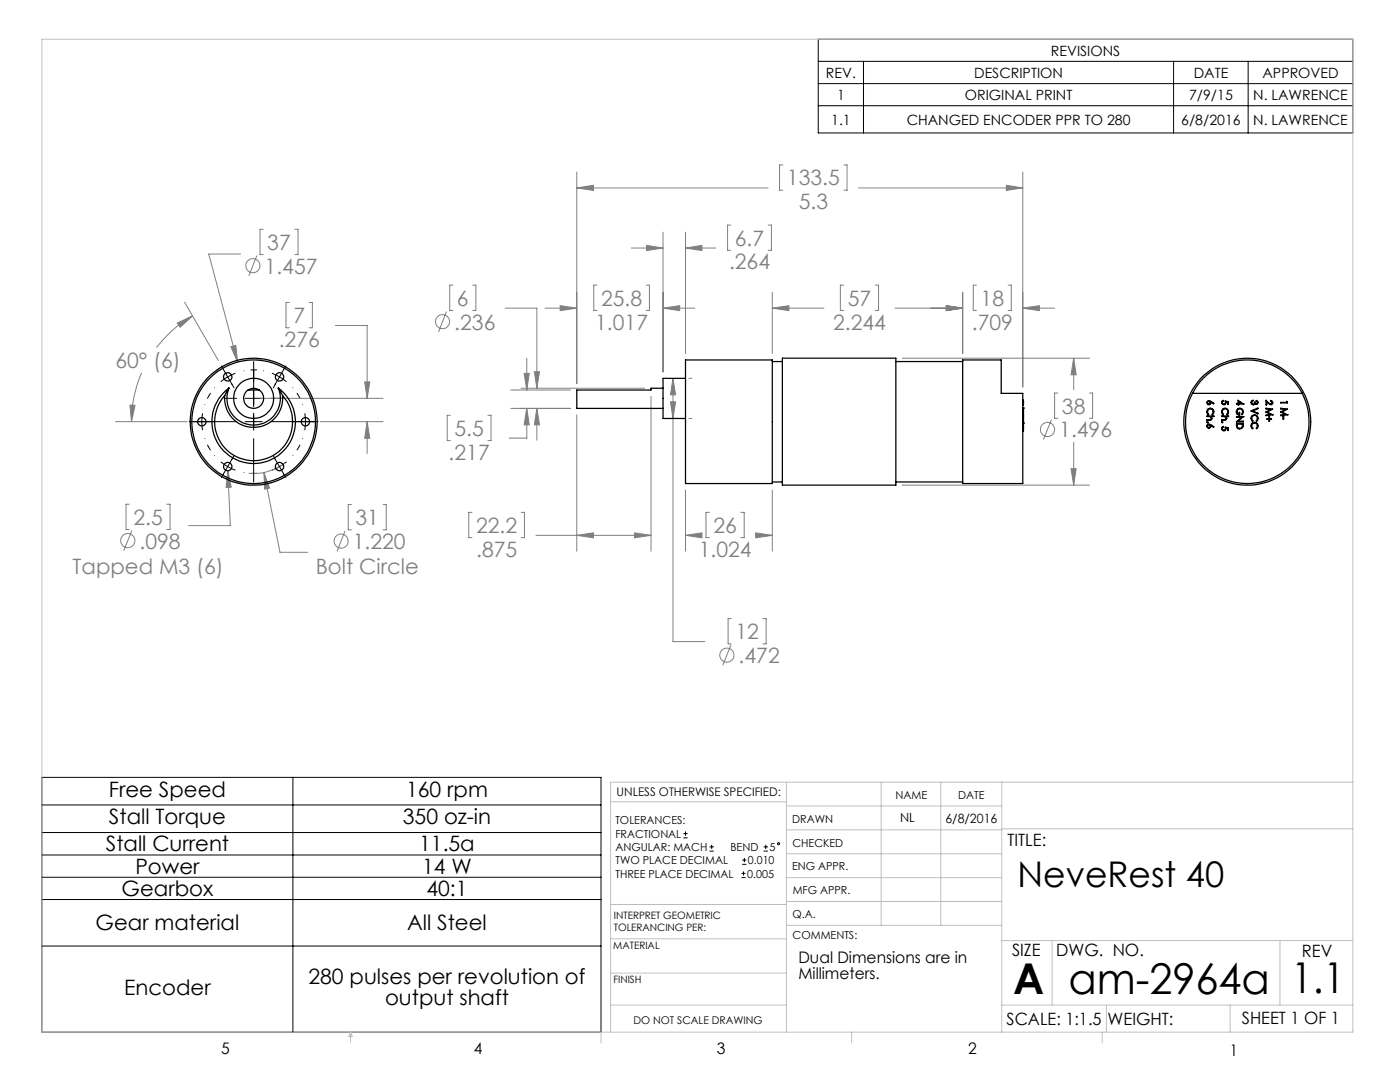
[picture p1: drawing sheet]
<svg xmlns="http://www.w3.org/2000/svg" width="279mm" height="216mm" viewBox="0 0 279 216" stroke-linecap="round" stroke-linejoin="round" font-family="sans-serif">
<g fill="none" stroke="#808080" stroke-width=".2">
<path d="M115.1 37.5l3.3-.5v1zM115.1 34.3v42.3M115.1 37.5h38.2M156.2 32.9h-.6v5.1h.6M168.4 32.9h.7v5.1h-.7M171.3 37.5h32.8M200.8 37l3.3 .5-3.3 .5zM204.1 34.3v42.9M48 50.7h-6.3l5.7 21.5M51.3 51l-1.6 4M52.5 45.8h-.6v5h.6M58.8 45.8h.7v5h-.7"/>
<path d="M90.4 56.9h-.7v5h.7M94.3 56.9h.7v5h-.7M119.1 56.9h-.6v5h.6M126 49.5h6.3M129 56.9h.6v5h-.6M129 49l3.3 .5-3.3 .5zM132.3 46.3v27.9M136.8 49.5l3.3-.5v1zM136.8 46.3v24.3M136.8 49.5h6.1M145.8 44.9h-.6v5.1h.6M153.3 44.9h.7v5.1h-.7"/>
<path d="M154.1 58.3v12.3M168.4 56.9h-.7v5h.7M174.7 56.9h.6v5h-.6M192.1 58.3v12.3M194.9 56.9h-.7v5h.7M201.2 56.9h.6v5h-.6M28.3 74.4a23.9 23.9 0 0 0-2.1 9.7M35.4 64.5l3-1.5-2.5 2.3zM36.8 60.3l6.8 11.6M38.4 63a23.6 23.6 0 0 0-7.2 6.4M46.1 69.2l1-.3 .3 3.3zM51.9 79.5h24.5"/>
<path d="M57.7 60.4h-.6v5h.6M61.7 60.4h.6v5h-.6M66.9 64.9h6.4v14.6M72.8 76.2h1l-.5 3.3zM89.1 62.2l-1.6 4M100.8 61.5h6.3v16M102 77.8h11.8M104 77.5h24.7M104.6 74.5h1l-.5 3.3zM105.1 71.5v6.3M106.6 74.2h1.1l-.6 3.3zM108.8 61.5h6.3"/>
<path d="M111.8 61l3.3 .5-3.3 .5zM129.9 79.1v30.9M132.3 61.5l3.3-.5v1zM132.3 61.5h6.4M134.3 75.5l.5 3.3h-1zM134.3 75.5v52.5h6.4M137.5 75.5h.6M154.1 61.5l3.3-.5v1zM154.1 61.5h10.3M178.6 61.5h13.5M180.1 71.5h37.4M188.8 61l3.3 .5-3.3 .5z"/>
<path d="M204.1 61.5l3.3-.5v1zM204.1 61.5h6.4M211.1 78.4h-.6v5.1h.6M214.3 71.5l.5 3.3h-1.1zM214.3 71.5v6.3M217.4 78.4h.7v5.1h-.7M23.1 84.1h14.3M25.9 80.8l1.1 .1-.8 3.2zM45.5 93.9l.6 3.3-1 .1zM45.5 93.9l.5 11h-8.4M52.7 94.3l1.1 3.1-1 .2zM52.7 94.3l3.2 15.9h5.5"/>
<path d="M56.8 92.4a10.5 10.5 0 0 1-7.2 2M63.9 84.1h12.5M73.3 84.1l.5 3.4h-1zM73.3 84.1v6.4M89.9 82.9h-.6v5h.6M97.4 82.9h.6v5h-.6M102 81.5h11.8M105.1 81.5l.5 3.3h-1zM105.1 81.5v5.9h-3.5M107.1 81.5l.6 3.3h-1.1zM107.1 81.5v6.3M115.1 82.8v27.2"/>
<path d="M133.8 80.2h1l-.5 3.3zM136.8 97.8v12.2M137.5 83.5h.6M154.1 97.8v12.2M180.1 96.8h37.4M209.9 83.7l-1.7 4M213.7 93.5h1.1l-.5 3.3zM214.3 88.2v8.6M25.8 100.6h-.6v5.1h.6M26.3 105.9l-1.6 4M33.3 100.6h.6v5.1h-.6M68.9 105.9l-1.6 4.1"/>
<path d="M70.1 100.7h-.6v5h.6M76.4 100.7h.7v5h-.7M94.2 102.2h-.6v5.1h.6M104 102.2h.7v5.1h-.7M107 106.8h22.9M115.1 106.8l3.3-.5v1zM126.6 106.3l3.3 .5-3.3 .5zM136.8 106.8l3.3-.5v1zM136.8 106.8h.8M141.6 102.2h-.7v5.1h.7M147.8 102.2h.7v5.1h-.7M150.8 106.3l3.3 .5-3.3 .5z"/>
<path d="M151.8 106.8h2.3M145.9 128.7l-1.6 4.1M145.9 123.4h-.6v5.1h.6M152.3 123.4h.6v5.1h-.6"/>
<circle cx="50.5" cy="53" r="1.42"/>
<circle cx="88.3" cy="64.2" r="1.4"/>
<circle cx="209.1" cy="85.7" r="1.41"/>
<circle cx="25.5" cy="107.9" r="1.42"/>
<circle cx="68.1" cy="108" r="1.41"/>
<circle cx="145.1" cy="130.7" r="1.41"/>
</g>
<g fill="none" stroke="#000" stroke-width=".2">
<path d="M163.3 7.8h106.7v18.7h-106.7zM163.3 12.2h106.7M163.3 16.7h106.7M172.3 12.2v14.3M234.2 12.2v14.3M249.1 12.2v14.3M163.3 21.1h106.7M44.2 73l1.2 2.2M44.9 79.5h2.3M45.4 75.2l1.3 2.2M45.4 75.2l-1.3 1M47 74.5l-1.6 .7"/>
<path d="M48.9 79.5h3.4M50.6 72.1v9.1M54 79.5h2.3M54.3 74.5l1.5 .7M55.8 75.2l-1.3 2.2M55.8 75.2l1.4 1M57 73l-1.2 2.2M37.7 84.1h9.5M40.4 82.5l-.1 1.2 .1 2.1M44.1 92.1l1.3 1M45.4 93.1l-1.2 2.2M45.4 93.1l1.6 .7"/>
<path d="M46.7 90.9l-1.3 2.2M48.9 84.1h3.4M50.6 82.4v3.4M50.6 87.5v8.7M54 84.1h9.5M54.5 90.9l1.3 2.2M55.8 93.1l1.2 2.2M55.8 93.1l-1.5 .7M57.2 92.1l-1.4 1M60.8 82.5l.2 1.2-.2 2.1M8.4 155.1h111.5v50.9h-111.5zM58.5 155.1v50.9"/>
<path d="M8.4 160.6h111.5M8.4 166.1h111.5M8.4 170.6h111.5M8.4 175h111.5M8.4 179.5h111.5M136.4 167.2h.8M136.4 166.3h.8M136.8 165.9v.9M141.6 169.8h.9M141.6 169h.9M142 168.6v.8M148 175.1h.8"/>
<path d="M148 174.3h.8M148.1 172.5h.8M148.1 171.6h.8M148.4 173.9v.8M148.6 171.2v.8M152.4 169.8h.8M152.4 169h.8M152.8 168.6v.8M8.4 188.8h111.5"/>
<circle cx="155.4" cy="168.4" r=".2"/>
</g>
<path d="M42.9 77.3a10.3 10.3 0 0 0-2 3.5M52.6 74a10.3 10.3 0 0 0-4 0M40.9 87.5a10.3 10.3 0 0 0 2 3.4M48.6 94.3a10.3 10.3 0 0 0 4 0M58.4 90.9a10.3 10.3 0 0 0 2-3.4M60.4 80.8a10.3 10.3 0 0 0-2-3.5" fill="none" stroke="#000" stroke-width=".2" stroke-dasharray="15.2 1.3 1.3 1.3" stroke-dashoffset="15.1" stroke-linecap="butt"/>
<g fill="none" stroke="#c0c0c0" stroke-width=".2">
<path d="M8.4 7.8h261.6v198.2h-261.6zM121.8 160h35.2M157 156.1v49.9M175.9 156.1v28.5M187.7 156.1v28.5M199.9 156.1v49.9M270 156.1h-148.2v49.9M157 170.4h42.9M157 165.6h42.9M157 160.8h42.9M157 175.1h42.9M157 179.9h42.9"/>
<path d="M199.9 165.4h70.1M121.8 194.2h35.2M121.8 187.3h35.2M121.8 180.5h35.2M157 184.6h42.9M199.9 187.7h70.1M210 187.7v12.9M255.4 187.7v12.9M70 206v2.1M70 206l.3 .8h-.7zM119.9 206v2.1M121.8 200.6h35.2"/>
<path d="M170 206v2.1M199.9 200.6h70.1M220 206v2.1M220.8 200.6v5.4M245.5 200.6v5.4"/>
</g>
<path d="M132.3 61.5l3.3-.5v1zM111.8 61l3.3 .5-3.3 .5zM126.6 106.3l3.3 .5-3.3 .5zM115.1 106.8l3.3-.5v1zM106.6 74.2h1.1l-.6 3.3zM107.1 81.5l.6 3.3h-1.1zM104.6 74.5h1l-.5 3.3zM105.1 81.5l.5 3.3h-1zM129 49l3.3 .5-3.3 .5zM136.8 49.5l3.3-.5v1zM136.8 106.8l3.3-.5v1zM150.8 106.3l3.3 .5-3.3 .5zM154.1 61.5l3.3-.5v1zM188.8 61l3.3 .5-3.3 .5zM188.8 61l3.3 .5-3.3 .5zM204.1 61.5l3.3-.5v1zM115.1 37.5l3.3-.5v1zM200.8 37l3.3 .5-3.3 .5zM214.3 71.5l.5 3.3h-1.1zM213.7 93.5h1.1l-.5 3.3zM134.3 75.5l.5 3.3h-1zM133.8 80.2h1l-.5 3.3zM45.5 93.9l-.4 3.4 1-.1zM35.4 64.5l3-1.5-2.5 2.3zM25.9 80.8l1.1 .1-.8 3.2zM73.3 84.1l.5 3.4h-1zM72.8 76.2h1l-.5 3.3zM46.1 69.2l1.3 3-.3-3.3zM52.7 94.3l.1 3.3 1-.2z" fill="#808080"/>
<g fill="none" stroke="#000" stroke-width=".25">
<path d="M44.8 79a7.8 7.8 0 0 0 .4 10.8 7.8 7.8 0 0 0 10.8 0 7.8 7.8 0 0 0 .4-10.8M44.8 79a5.8 5.8 0 0 0 5.8 6.3 5.8 5.8 0 0 0 5.8-6.3M45.7 77.4a8.3 8.3 0 0 0-1.3 12.3 8.3 8.3 0 0 0 12.4 0 8.3 8.3 0 0 0-1.3-12.3M45.7 77.4a5.3 5.3 0 0 0 4.9 7.4 5.3 5.3 0 0 0 4.9-7.4M45.7 77.4l-.9 1.6M49.5 77.8a2 2 0 0 0-.4 3 2 2 0 0 0 3 0 2 2 0 0 0-.4-3M49.5 77.8a1.87 1.87 0 0 1 2.2 0M49.5 77.8h2.2M55.5 77.4l.9 1.6M132.3 77.5h-2.4v.3h-14.8v3.7h17.2M136.8 71.8h17.3v24.7h-17.3zM136.8 75.5h-4.5v8h4.5"/>
<path d="M154.1 72.1h2M156.1 71.5h22.7v25.3h-22.7zM178.8 72.1h13.3M192.1 71.8h7.7v6.7h4.3v18h-12zM204.1 79.9h.2v.4M204.1 79.9h.2M238 78.5a12.3 12.3 0 0 0 10.9 18 12.3 12.3 0 0 0 11-18M238 78.5a12.3 12.3 0 0 1 21.9 0M238 78.5h21.9M247.1 79.9l1 .7h-.9v.2h-.1v-.2h-.3v-.1h.3zM249.8 80l.3-.1a.43 .43 0 0 0-.3 .4 .43 .43 0 0 0 .3 .3l.2-.1 .1-.2 .4 .3 .1-.4-.2-.3a.37 .37 0 0 1 .4 .5 .37 .37 0 0 1-.6 .1 .44 .44 0 0 1-.7 .2 .44 .44 0 0 1 0-.7zM252.7 79.9l.7 .7a.29 .29 0 0 0 .5-.2 .29 .29 0 0 0-.3-.4v-.1a.45 .45 0 0 1 .4 .4 .45 .45 0 0 1-.3 .5 .45 .45 0 0 1-.5-.3l-.4-.3v.6h-.1z"/>
<path d="M154.1 96.2h2M178.8 96.2h13.3M204.1 81.5h.2v.1M204.1 80.3h.2M204.1 84.6h.2M204.1 85h.2M204.1 85.4h.2M204.1 81.6h.2M204.1 82.2h.2M204.1 82.8h.2M204.1 84.1h.2M204.1 84.2h.2"/>
<path d="M204.1 83h.2M204.1 83.7h.2v.4M204.1 83.1h.2M204.1 83.7h.2M204.1 83.9h.2M204.1 83.5h.2M204.1 84.5h.2M204.1 80.8h.2M204.1 84.4h.2M204.1 82.9h.2M204.1 81.4h.2M204.3 80.3v.5h-.2"/>
<path d="M204.3 84.6v.4M204.3 85v.4M204.3 81.6v.6M204.3 82.2v.6M204.3 84.1v.1M204.3 84.2l-.2 .1M204.3 83.2v.3M204.3 83.5v.2M204.3 85.5v.5h-.2M204.3 81.4h.1M204.3 84.4h.1M204.3 82.8v.1"/>
<path d="M204.3 82.8l-.2 .1M204.3 82.9v.2M204.3 84.4v.2M240.9 83h1.4v.1h-.6l.2 .4-.2 .3-.8 .1v-.2h.4a.35 .35 0 0 0 .5-.3 .35 .35 0 0 0-.6-.3h-.3zM241 84.7h.5l.8 .5-.1 .1-.5-.4a.42 .42 0 0 1-.6 .5 .42 .42 0 0 1-.1-.7zM241 80h.5l.8 .5-.1 .1-.5-.4a.41 .41 0 0 1-.5 .5 .41 .41 0 0 1-.2-.7zM241.1 81.6a.72 .72 0 0 1 1 .1 .72 .72 0 0 1-.1 1.1l-.1-.1a.6 .6 0 0 0 .1-.9 .6 .6 0 0 0-.9 0 .6 .6 0 0 0 .1 .9l-.1 .1a.75 .75 0 0 1 0-1.2zM243.8 83h1.4v.1h-.6l.2 .4-.2 .3-.8 .1v-.2h.5a.34 .34 0 0 0 .4-.3 .34 .34 0 0 0-.5-.3h-.4zM243.9 85.2l.3-.1a.37 .37 0 0 0-.2 .5 .37 .37 0 0 0 .5 .1v-.5l.6 .2v.5h-.1v-.5h-.3a.46 .46 0 0 1-.6 .6 .46 .46 0 0 1-.2-.8zM243.9 80l.3-.1a.36 .36 0 0 0-.2 .5 .36 .36 0 0 0 .5 .1v-.5l.6 .2v.5h-.1v-.4l-.3-.1a.45 .45 0 0 1-.5 .5 .45 .45 0 0 1-.3-.7zM244 81.6a.73 .73 0 0 1 1.1 .1 .73 .73 0 0 1-.2 1.1l-.1-.1a.6 .6 0 0 0 .1-.9 .6 .6 0 0 0-.9 0 .6 .6 0 0 0 .2 .9l-.1 .1a.71 .71 0 0 1-.1-1.2zM246.8 84.5h1.3a.75 .75 0 0 1-.7 1.1 .75 .75 0 0 1-.6-1.1z"/>
<path d="M246.8 83.1h1.3l-1 .9h1v.2h-1.3l1-.9h-1zM246.9 84.6h1.1a.59 .59 0 0 1-.6 .9 .59 .59 0 0 1-.5-.9zM247 81.6a.67 .67 0 0 1 1 .1 .67 .67 0 0 1-.2 1 .61 .61 0 0 0 .1-.9 .61 .61 0 0 0-.9 0 .61 .61 0 0 0 .1 .9h.2v-.4h.1v.6a.69 .69 0 0 1-.6-.5 .69 .69 0 0 1 .2-.8zM247.2 80.1l.6 .4h-.6zM248.1 83.1h.1M248.1 80.6h.1M249.7 82l1.3-.6v.2l-1 .4 1 .4v.2zM249.9 84.4a.72 .72 0 0 1 1 .1 .72 .72 0 0 1-.1 1l-.1-.1a.58 .58 0 0 0 .1-.8 .58 .58 0 0 0-.9 0 .58 .58 0 0 0 .1 .8l-.1 .1a.75 .75 0 0 1 0-1.1zM249.9 82.9a.72 .72 0 0 1 1.1 .1 .72 .72 0 0 1-.2 1.1l-.1-.1a.6 .6 0 0 0 .1-.9 .6 .6 0 0 0-.9 0 .6 .6 0 0 0 .1 .9l-.1 .1-.1-.2a.69 .69 0 0 1 .1-1zM252.7 81.5l1.3 .1-1.1 .6 1.1 .6-1.3 .1v-.1l.9-.1-.9-.5 .9-.5-.9-.1zM252.9 83.5h.4v-.4h.1v.4h.4v.2h-.4v.4h-.1v-.4h-.4zM254 82.8h.1"/>
<path d="M255.6 80.3h1.2v-.2l.1 .1v.2h-1.3zM255.6 81.5l1.3 .1-1.1 .6 1.1 .6-1.3 .1v-.1l.9-.1-.9-.5 .9-.5-.9-.1zM256 83.1h.2v.5h-.2zM256.9 82.8h.1"/>
<circle cx="45.5" cy="75.2" r=".84"/>
<circle cx="50.6" cy="79.5" r="4"/>
<circle cx="55.8" cy="75.2" r=".83"/>
<circle cx="40.3" cy="84.2" r=".83"/>
<circle cx="45.5" cy="93.1" r=".83"/>
<circle cx="50.6" cy="84.2" r="12.3"/>
<circle cx="50.6" cy="84.1" r="12.7"/>
<circle cx="55.8" cy="93.1" r=".84"/>
<circle cx="60.9" cy="84.2" r=".83"/>
<circle cx="241" cy="84.3" r=".11"/>
<circle cx="241.3" cy="85" r=".28"/>
<circle cx="241.3" cy="80.3" r=".29"/>
<circle cx="243.9" cy="84.2" r=".12"/>
<circle cx="248.9" cy="84.1" r="12.7"/>
</g>
<g font-size="8.5">
<text x="202.2" y="198.3">A</text>
<text x="213.2" y="198.3">am-2964a</text>
<text x="257.7" y="198.1">1.1</text>
</g>
<text font-size="7.1" x="203.1" y="176.9">NeveRest 40</text>
<g font-size="4.2" fill="#808080">
<text x="157.1" y="37">133.5</text>
<text x="159.4" y="41.8">5.3</text>
<text x="53.3" y="49.9">37</text>
<text x="145.5" y="53.8">.264</text>
<text x="146.7" y="49">6.7</text>
<text x="52.8" y="54.6">1.457</text>
<text x="58.6" y="64.5">7</text>
<text x="90.7" y="65.8">.236</text>
<text x="91.2" y="61">6</text>
<text x="118.8" y="65.8">1.017</text>
<text x="120" y="61">25.8</text>
<text x="166.3" y="65.8">2.244</text>
<text x="169.2" y="61">57</text>
<text x="193.9" y="65.8">.709</text>
<text x="195.7" y="61">18</text>
<text x="55.6" y="69.2">.276</text>
<text x="23" y="73.5">60° (6)</text>
<text x="211.9" y="82.5">38</text>
<text x="90.7" y="87">5.5</text>
<text x="211.4" y="87.3">1.496</text>
<text x="89.5" y="91.7">.217</text>
<text x="26.6" y="104.7">2.5</text>
<text x="71" y="104.8">31</text>
<text x="95" y="106.3">22.2</text>
<text x="142.4" y="106.3">26</text>
<text x="27.8" y="109.5">.098</text>
<text x="70.4" y="109.6">1.220</text>
<text x="95" y="111.1">.875</text>
<text x="139.5" y="111.1">1.024</text>
<text x="14.5" y="114.5">Tapped M3 (6)</text>
<text x="63" y="114.6">Bolt Circle</text>
<text x="146.8" y="127.6">12</text>
<text x="147.4" y="132.3">.472</text>
</g>
<g font-size="4.2">
<text x="21.7" y="159">Free Speed</text>
<text x="81" y="159">160 rpm</text>
<text x="21.7" y="164.5">Stall Torque</text>
<text x="80.4" y="164.5">350 oz-in</text>
<text x="21.1" y="169.9">Stall Current</text>
<text x="83.7" y="169.9">11.5a</text>
<text x="24.3" y="178.8">Gearbox</text>
<text x="27" y="174.3">Power</text>
<text x="84.2" y="174.3">14 W</text>
<text x="85.1" y="178.8">40:1</text>
<text x="19.1" y="185.7">Gear material</text>
<text x="81.3" y="185.7">All Steel</text>
<text x="61.6" y="196.4">280 pulses per revolution of</text>
<text x="24.8" y="198.5">Encoder</text>
<text x="76.8" y="200.5">output shaft</text>
</g>
<g font-size="3.4">
<text x="201.1" y="168.8">TITLE:</text>
<text x="202" y="190.8">SIZE</text>
<text x="210.8" y="190.9">DWG. NO.</text>
<text x="259.8" y="191">REV</text>
<text x="200.9" y="204.5">SCALE: 1:1.5</text>
<text x="221" y="204.5">WEIGHT:</text>
<text x="247.8" y="204.4">SHEET 1 OF 1</text>
</g>
<g font-size="3.2">
<text x="159.3" y="192.2">Dual Dimensions are in</text>
<text x="159.3" y="195.4">Millimeters.</text>
<text x="44.2" y="210.4">5</text>
<text x="94.6" y="210.3">4</text>
<text x="143.1" y="210.4">3</text>
<text x="193.2" y="210.3">2</text>
<text x="245.4" y="210.6">1</text>
</g>
<g font-size="2.8">
<text x="209.7" y="11.1">REVISIONS</text>
<text x="164.8" y="15.5">REV.</text>
<text x="194.4" y="15.5">DESCRIPTION</text>
<text x="238.2" y="15.5">DATE</text>
<text x="252" y="15.5">APPROVED</text>
<text x="167.1" y="19.9">1</text>
<text x="192.5" y="19.9">ORIGINAL PRINT</text>
<text x="237.3" y="19.9">7/9/15</text>
<text x="250.1" y="19.9">N. LAWRENCE</text>
<text x="165.9" y="24.8">1.1</text>
<text x="181" y="24.8">CHANGED ENCODER PPR TO 280</text>
<text x="235.8" y="24.8">6/8/2016</text>
<text x="250.1" y="24.8">N. LAWRENCE</text>
</g>
<g font-size="2.5">
<text x="179.6" y="164.1">NL</text>
<text x="188.7" y="164.2">6/8/2016</text>
</g>
<text font-size="2.4" x="123.1" y="158.9">UNLESS OTHERWISE SPECIFIED:</text>
<g font-size="2.2">
<text x="178.7" y="159.4">NAME</text>
<text x="191.2" y="159.4">DATE</text>
<text x="122.8" y="164.5">TOLERANCES:</text>
<text x="122.8" y="167.1">FRACTIONAL</text>
<text x="158.1" y="164.2">DRAWN</text>
<text x="122.8" y="169.8">ANGULAR: MACH</text>
<text x="122.8" y="172.5">TWO PLACE DECIMAL</text>
<text x="145.8" y="169.8">BEND</text>
<text x="149.3" y="172.5">0.010</text>
<text x="153.5" y="169.8">5</text>
<text x="158.1" y="173.7">ENG APPR.</text>
<text x="158.2" y="169.1">CHECKED</text>
<text x="122.8" y="175.1">THREE PLACE DECIMAL</text>
<text x="149.1" y="175.1">0.005</text>
<text x="158.2" y="178.4">MFG APPR.</text>
<text x="158.2" y="183.2">Q.A.</text>
<text x="158.2" y="187.4">COMMENTS:</text>
</g>
<text font-size="2.1" x="126.4" y="204.3">DO NOT SCALE DRAWING</text>
<g font-size="2">
<text x="122.5" y="183.3">INTERPRET GEOMETRIC</text>
<text x="122.5" y="185.9">TOLERANCING PER:</text>
<text x="122.4" y="189.4">MATERIAL</text>
<text x="122.4" y="196.2">FINISH</text>
</g>
</svg>
